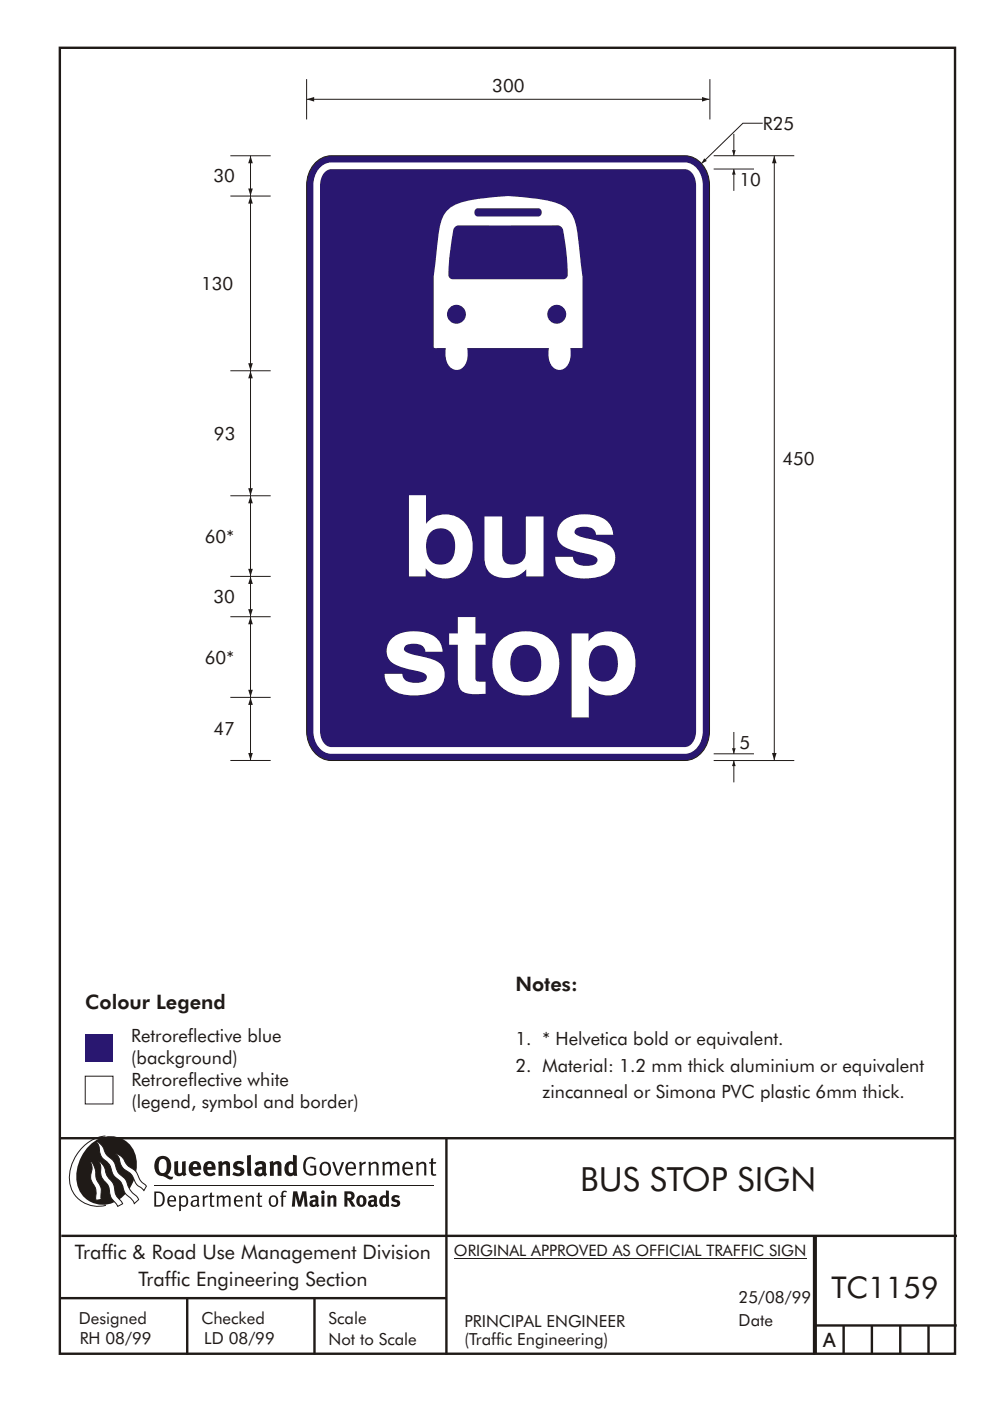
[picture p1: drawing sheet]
<svg xmlns="http://www.w3.org/2000/svg" width="210mm" height="297mm" viewBox="0 0 210 297" stroke-linecap="round" stroke-linejoin="round" font-family="sans-serif">
<path d="M12.7 10.1h189.9v276.9h-189.9z" fill="none" stroke="#1f1a17" stroke-width=".51"/>
<path d="M18.1 228.2h5.9v5.9h-5.9z" fill="none" stroke="#1f1a17" stroke-width=".21"/>
<path d="M18.1 219.2h5.9v5.9h-5.9z" fill="#291770"/>
<g fill="none" stroke="#1f1a17" stroke-width=".51">
<path d="M12.7 241.3h190M94.7 241.4v45.8M12.7 275.2h82M13 262h190M39.7 275.2v12M66.7 275.2v12M172.7 262.2v25M173 262.2v24.8M173 281h30M179 281v6M185 281v6M191 281v6"/>
<path d="M197 281v6"/>
</g>
<path d="M96.3 266.7h74.7" fill="none" stroke="#1f1a17" stroke-width=".21"/>
<path d="M67.2 34.2a4.6 4.6 0 0 1 3.1-1.2h75a5.8 5.8 0 0 1 5.2 6.3v115.7a5.8 5.8 0 0 1-5.2 6.2h-75a5.8 5.8 0 0 1-5.2-6.2v-115.7a6.8 6.8 0 0 1 2.1-5.1z" fill-rule="evenodd" fill="#291770" stroke="#1f1a17" stroke-width=".21"/>
<path d="M67.8 35.6a3.3 3.3 0 0 1 2.5-1.2h75a4.4 4.4 0 0 1 3.8 4.9v115.7a4.5 4.5 0 0 1-3.8 4.8h-75a4.4 4.4 0 0 1-3.8-4.8v-115.7a5.5 5.5 0 0 1 1.3-3.7z" fill-rule="evenodd" fill="#fff"/>
<path d="M68.8 36.6l.9-.6 .6-.1h75a2.77 2.77 0 0 1 2.3 2.6l.1 116.5a3.2 3.2 0 0 1-2.4 3.4h-75a2.77 2.77 0 0 1-2.3-2.7l-.1-116.4a4.1 4.1 0 0 1 .9-2.7z" fill-rule="evenodd" fill="#291770"/>
<path d="M95.1 44.5a7.6 7.6 0 0 0-2 4.9l-1.1 9.3v14.8l.2 .3h2.4a4.5 4.5 0 0 0 1.2 4.3 2.04 2.04 0 0 0 3.1-1.2l.3-1.9-.1-1.2h17.4a4.4 4.4 0 0 0 1.1 4.3 2.06 2.06 0 0 0 3.1-1.2l.4-1.9-.1-1.2h2.4l.2-.1v-8.9a64.3 64.3 0 0 0-.7-12.3l-.2-1.7a13.6 13.6 0 0 0-1.5-5.6 7 7 0 0 0-5-2.7l-3.6-.5a27.8 27.8 0 0 0-9.6 0 18.5 18.5 0 0 0-7.2 1.8zM116.1 66.6a2.01 2.01 0 0 1 4 0 2.01 2.01 0 0 1-4 0zM94.8 66.6a2.05 2.05 0 0 1 4.1 0 2.05 2.05 0 0 1-4.1 0zM96.6 48.1l.6-.3h21.2a1.3 1.3 0 0 1 1.1 .9l.4 2.9a35.7 35.7 0 0 1 .5 7l-.5 .5-.4 .1h-23.4a.96 .96 0 0 1-1-.9l.5-5.8 .6-3.8zM100.8 44.4l.6-.2h12.8a.89 .89 0 0 1 .7 .8 .89 .89 0 0 1-.7 .9h-12.8a.91 .91 0 0 1-.6-1.5z" fill-rule="evenodd" fill="#fff"/>
<path d="M65.1 21.1h85.4" fill="none" stroke="#1f1a17" stroke-width=".21"/>
<g fill="#1f1a17">
<path d="M148.9 20.6l1.6 .5-1.6 .4 1.6-.4-1.6 .4z" fill-rule="evenodd"/>
<path d="M65.1 21.1l1.6 .4-1.6-.4 1.6-.5v.9z" fill-rule="evenodd"/>
</g>
<path d="M164.3 33v128.2" fill="none" stroke="#1f1a17" stroke-width=".21"/>
<g fill="#1f1a17">
<path d="M163.8 159.6h1l-.5 1.6-.5-1.6 .5 1.6z" fill-rule="evenodd"/>
<path d="M164.3 33l-.5 1.6 .5-1.6 .5 1.6h-1z" fill-rule="evenodd"/>
</g>
<path d="M53.2 33v8.6" fill="none" stroke="#1f1a17" stroke-width=".21"/>
<g fill="#1f1a17">
<path d="M52.7 40h.9l-.4 1.5-.5-1.5 .5 1.6z" fill-rule="evenodd"/>
<path d="M53.2 33l-.5 1.6 .5-1.6 .4 1.6h-.9z" fill-rule="evenodd"/>
</g>
<path d="M53.2 41.6v37" fill="none" stroke="#1f1a17" stroke-width=".21"/>
<g fill="#1f1a17">
<path d="M52.7 77h.9l-.4 1.6-.5-1.6 .5 1.6z" fill-rule="evenodd"/>
<path d="M53.2 41.6l-.5 1.6 .5-1.6 .4 1.6h-.9z" fill-rule="evenodd"/>
</g>
<path d="M53.2 78.6v26.5" fill="none" stroke="#1f1a17" stroke-width=".21"/>
<g fill="#1f1a17">
<path d="M52.7 103.5h.9l-.4 1.6-.5-1.6 .5 1.6z" fill-rule="evenodd"/>
<path d="M53.2 78.6l-.5 1.6 .5-1.6 .4 1.6h-.9z" fill-rule="evenodd"/>
</g>
<path d="M53.2 105.1v17.1" fill="none" stroke="#1f1a17" stroke-width=".21"/>
<g fill="#1f1a17">
<path d="M52.7 120.6h.9l-.4 1.6-.5-1.6 .5 1.6z" fill-rule="evenodd"/>
<path d="M53.2 105.1l-.5 1.6 .5-1.6 .4 1.6h-.9z" fill-rule="evenodd"/>
</g>
<path d="M53.2 130.8v17.1" fill="none" stroke="#1f1a17" stroke-width=".21"/>
<g fill="#1f1a17">
<path d="M52.7 146.3h.9l-.4 1.5-.5-1.5 .5 1.6z" fill-rule="evenodd"/>
<path d="M53.2 130.8l-.5 1.6 .5-1.6 .4 1.6h-.9z" fill-rule="evenodd"/>
</g>
<path d="M53.2 122.2v8.6" fill="none" stroke="#1f1a17" stroke-width=".21"/>
<g fill="#1f1a17">
<path d="M52.7 129.2h.9l-.4 1.5-.5-1.5 .5 1.6z" fill-rule="evenodd"/>
<path d="M53.2 122.2l-.5 1.6 .5-1.6 .4 1.6h-.9z" fill-rule="evenodd"/>
</g>
<path d="M53.2 147.9v13.3" fill="none" stroke="#1f1a17" stroke-width=".21"/>
<g fill="#1f1a17">
<path d="M52.7 159.6h.9l-.4 1.6-.5-1.6 .5 1.6z" fill-rule="evenodd"/>
<path d="M53.2 147.9l-.5 1.6 .5-1.6 .4 1.6h-.9z" fill-rule="evenodd"/>
</g>
<path d="M161.8 26.1h-4.2l-8.8 8.6" fill="none" stroke="#1f1a17" stroke-width=".21"/>
<path d="M149.4 33.6l.6 .5-1.2 .6z" fill-rule="evenodd" fill="#1f1a17"/>
<path d="M65.1 16.8v8.5M48.9 41.6h8.5M48.9 78.6h8.5M48.9 105.1h8.5M48.9 122.2h8.5M48.9 130.8h8.5M48.9 147.9h8.5M151.4 159.8h8.6M151.4 161.2h17.1M155.7 161.2v4.7" fill="none" stroke="#1f1a17" stroke-width=".21"/>
<path d="M155.7 161.2l.4 1.2h-.8l.4-1.2 .4 1.2z" fill-rule="evenodd" fill="#1f1a17"/>
<path d="M155.7 155.2v4.6" fill="none" stroke="#1f1a17" stroke-width=".21"/>
<path d="M155.3 158.6h.8l-.4 1.2z" fill-rule="evenodd" fill="#1f1a17"/>
<path d="M150.6 16.8v8.5M48.9 33h8.5M151.4 35.8h8.6M151.4 33h17.1M155.7 28.4v4.6M48.9 161.2h8.5" fill="none" stroke="#1f1a17" stroke-width=".21"/>
<path d="M155.3 31.8h.8l-.4 1.2z" fill-rule="evenodd" fill="#1f1a17"/>
<path d="M155.7 35.8v4.7" fill="none" stroke="#1f1a17" stroke-width=".21"/>
<g fill="#1f1a17">
<path d="M155.7 35.8l.4 1.2h-.8l.4-1.2 .4 1.2z" fill-rule="evenodd"/>
<path d="M64.9 245.6a1.61 1.61 0 0 1 2.1 .1l-.2 .2a1.17 1.17 0 0 0-1.4-.1 1.17 1.17 0 0 0-.6 1.2 1.42 1.42 0 0 0 1.2 1.9l.7-.2v-1.2h-.8l-.1-.4h1.3v1.9a1.82 1.82 0 0 1-2.2-.1 1.82 1.82 0 0 1-.6-2.1l.2-.7z" fill-rule="evenodd"/>
<path d="M68.2 246.6a1.77 1.77 0 0 0 .4 2.6 1.39 1.39 0 0 0 1.4-.5 1.39 1.39 0 0 0 .2-1.5 1.19 1.19 0 0 0-2-.6zM68.5 246.8a.83 .83 0 0 1 1 .1 .83 .83 0 0 1 .2 1 .75 .75 0 0 1-.6 1 .75 .75 0 0 1-.8-.8v-.9z" fill-rule="evenodd"/>
<path d="M70.5 246.4l.4-.1 .8 2.4 .8-2.3h.5l-1.1 2.8h-.4z" fill-rule="evenodd"/>
<path d="M73.6 246.7a1.74 1.74 0 0 0 .5 2.5h.9l.5-.3-.2-.3a.89 .89 0 0 1-1.1 .2 .89 .89 0 0 1-.4-.9h1.7a1.15 1.15 0 0 0-.4-1.4 1.15 1.15 0 0 0-1.5 .2zM74 246.9a.67 .67 0 0 1 .8-.1 .67 .67 0 0 1 .3 .7h-1.3z" fill-rule="evenodd"/>
<path d="M76.2 246.4l.4-.1 .1 .5 .5-.4 .5-.1-.2 .5a.61 .61 0 0 0-.8 .6v1.8h-.4z" fill-rule="evenodd"/>
<path d="M78.1 246.4l.5-.1 .1 .5a.89 .89 0 0 1 .9-.5 .89 .89 0 0 1 .7 .8v2.1h-.4v-2.1l-.1-.3-.3-.1-.8 .4v2.1h-.4z" fill-rule="evenodd"/>
<path d="M81.1 246.4l.4-.1 .1 .4a.83 .83 0 0 1 .8-.4 .83 .83 0 0 1 .7 .5 .86 .86 0 0 1 .9-.5 .86 .86 0 0 1 .7 .8v2.1h-.4l-.1-2.3a.5 .5 0 0 0-.8 0l-.2 .2v2.1h-.5v-2.2l-.4-.3-.7 .4v2.1h-.4z" fill-rule="evenodd"/>
<path d="M85.7 246.7a1.74 1.74 0 0 0 .5 2.5h.9l.5-.3-.2-.3a.89 .89 0 0 1-1.1 .2 .89 .89 0 0 1-.4-.9h1.7a1.15 1.15 0 0 0-.5-1.4 1.15 1.15 0 0 0-1.4 .2zM86 246.9a.67 .67 0 0 1 .9-.1 .67 .67 0 0 1 .3 .7h-1.3z" fill-rule="evenodd"/>
<path d="M88.3 246.4l.4-.1 .1 .5a.89 .89 0 0 1 .9-.5 .89 .89 0 0 1 .7 .8v2.1h-.4v-2.1l-.1-.3-.3-.1-.8 .4v2.1h-.4z" fill-rule="evenodd"/>
<path d="M91.5 245.7l.4-.2v.9h.7l-.2 .3h-.5v2.1l.1 .1h.5l.1 .3a.71 .71 0 0 1-1.2-.5v-2h-.3v-.3h.3z" fill-rule="evenodd"/>
<path d="M37 246.3l.8-.2v2a.46 .46 0 0 0 .2 .7 .46 .46 0 0 0 .6-.3v-2.2l.8-.1v2.3l.2 .6-.6 .3-.2-.3a1.03 1.03 0 0 1-1.2 .2 1.03 1.03 0 0 1-.6-1z" fill-rule="evenodd"/>
<path d="M40.4 246.6a1.64 1.64 0 0 0 0 2.3 1.64 1.64 0 0 0 2.3 .1l-.4-.5a.78 .78 0 0 1-.9 .3 .78 .78 0 0 1-.5-.8h1.8a1.37 1.37 0 0 0-.6-1.6 1.37 1.37 0 0 0-1.7 .2zM41 246.9a.48 .48 0 0 1 .7-.1 .48 .48 0 0 1 .2 .6h-1z" fill-rule="evenodd"/>
<path d="M43.5 246.6a1.65 1.65 0 0 0-.2 2 1.65 1.65 0 0 0 1.9 .7l.5-.3-.3-.5a.78 .78 0 0 1-.9 .3 .78 .78 0 0 1-.5-.8h1.8a1.37 1.37 0 0 0-.6-1.6 1.37 1.37 0 0 0-1.7 .2zM44.1 246.9a.48 .48 0 0 1 .6-.1 .48 .48 0 0 1 .2 .6h-.9z" fill-rule="evenodd"/>
<path d="M46.3 246.4l.7-.3 .1 .4a.95 .95 0 0 1 1-.3 .95 .95 0 0 1 .7 .9v2.2h-.8v-2.3l-.3-.2-.5 .3v2.2h-.8z" fill-rule="evenodd"/>
<path d="M49.7 246.5a1.73 1.73 0 0 1 2-.1l-.2 .6-.6-.2a.42 .42 0 0 0-.6 .3l.2 .2a1.23 1.23 0 0 1 1.4 1 1.47 1.47 0 0 1-2.3 .9l-.3-.1 .3-.6 .7 .3a.47 .47 0 0 0 .7-.3 .87 .87 0 0 0-1-.6l-.4-.2-.1-.4z" fill-rule="evenodd"/>
<path d="M54.1 246.6l.3 .6 .3-.2a.62 .62 0 0 1 .9 0v.4a1.21 1.21 0 0 0-1.3 .3 1.21 1.21 0 0 0-.2 1.4 1.19 1.19 0 0 0 1.7 0l.5 .3 .4-.4-.3-.4v-1.3a.96 .96 0 0 0-1.3-1.1zM55 248.1l.6-.1v.6a.43 .43 0 0 1-.6 .1 .43 .43 0 0 1 0-.6z" fill-rule="evenodd"/>
<path d="M57.2 246.4l.7-.3 .1 .4a.95 .95 0 0 1 1-.3 .95 .95 0 0 1 .7 .9v2.2h-.8v-2.3l-.3-.2-.5 .3v2.2h-.8z" fill-rule="evenodd"/>
<path d="M62.2 244.8v1.6a1.29 1.29 0 0 0-1.4 .1 1.29 1.29 0 0 0-.5 1.3 1.24 1.24 0 0 0 .5 1.4 1.24 1.24 0 0 0 1.5-.1l.1 .2h.7l-.1-4.3zM61.5 246.9h.4l.3 .1v1.5l-.3 .2a.48 .48 0 0 1-.6-.5 1.52 1.52 0 0 1 .2-1.3z" fill-rule="evenodd"/>
<path d="M52.4 245l.8-.2 .2 4.5h-.8l-.1-.2z" fill-rule="evenodd"/>
</g>
<path d="M22.4 240.9a9 9 0 0 0-7.4 10.8 6.2 6.2 0 0 0 7.5 3.9M32.7 251.4h59.4" fill="none" stroke="#1f1a17" stroke-width=".21"/>
<path d="M19.1 242.7a5.7 5.7 0 0 1 6.5-1.4 5.7 5.7 0 0 1 3.4 5.7 8.6 8.6 0 0 1-6.2 8.4 5.7 5.7 0 0 1-6.5-7.1 9.9 9.9 0 0 1 2.8-5.6z" fill-rule="evenodd" fill="#1f1a17"/>
<path d="M24.4 244.6a3.1 3.1 0 0 1 2.3 2.1l.8 .8a3.2 3.2 0 0 1 2 2.3l.4 .7 1.2 1-.6 .9-.2-.3a3.5 3.5 0 0 1-1.9-2 3.8 3.8 0 0 0-2.1-2.2 3.5 3.5 0 0 1-1-2.3zM20.4 242a3.4 3.4 0 0 1 1.9 2.4l.7 .9a3.3 3.3 0 0 1 1.7 2.5 4.4 4.4 0 0 0 1.7 2l.3 .3a6.1 6.1 0 0 0 2.5 3.7l.2 .5-.9 .9a6.1 6.1 0 0 0-1.9-2.2l-.4-.7a3.6 3.6 0 0 0-1.9-2.8l-.6-1.1a3.6 3.6 0 0 0-1.9-2.8 3.7 3.7 0 0 1-.8-2.4zM21 246.2a3.4 3.4 0 0 1 1.5 2.7l.6 .9a3.8 3.8 0 0 1 1.4 3.1l.3 .8 1.2 1.5-1 .6-.5-.8a3.2 3.2 0 0 1-1.3-2.8 4.3 4.3 0 0 0-1.4-2.2 4.7 4.7 0 0 1-.5-2.9zM19.2 246.1a5.1 5.1 0 0 1 1.2 3.7l.3 .7a3.1 3.1 0 0 1 .7 3l.1 .8-1.1 .2-.1-.8a3.5 3.5 0 0 0-.9-3.2 3.6 3.6 0 0 1 .1-2.6z" fill-rule="evenodd" fill="#fff" stroke="#1f1a17" stroke-width=".21"/>
<g fill="#1f1a17">
<path d="M33.4 245.5a2.51 2.51 0 0 0 .4 3.7l.8 .2a2.78 2.78 0 0 0 2 .6l.2-.5h-.6l-.7-.4a2.56 2.56 0 0 0 0-3.8 1.83 1.83 0 0 0-2.1 .2zM34 245.9a.87 .87 0 0 1 1 0 .87 .87 0 0 1 .4 .9v.4a1.17 1.17 0 0 1-.9 1.5h-.3a2.38 2.38 0 0 1-.2-2.8z" fill-rule="evenodd"/>
<path d="M33.1 252.9v2.6a1.12 1.12 0 0 0 1.2-.3 1.12 1.12 0 0 0 .2-1.1l-.1-.6-.3-.4zM32.7 252.6h1.1a1.67 1.67 0 0 1 1.2 1.7 1.67 1.67 0 0 1-1.3 1.5h-1zM36.1 253.9l-.2 .6h1.1a.55 .55 0 0 0-.3-.7 .55 .55 0 0 0-.6 .1zM35.8 253.8a.95 .95 0 0 1 1.2-.2 .95 .95 0 0 1 .4 1.1h-1.5a.72 .72 0 0 0 .4 .8 .72 .72 0 0 0 .9-.1l.1 .2a1.15 1.15 0 0 1-1.5 0 1.15 1.15 0 0 1-.2-1.5zM38.4 254.1v1.2a.7 .7 0 0 0 .9 .1 .7 .7 0 0 0 .2-.9 .61 .61 0 0 0-.4-.7 .61 .61 0 0 0-.7 .3zM38 253.5l.3-.1 .1 .4a.95 .95 0 0 1 1.2-.1 .95 .95 0 0 1 .3 1.1 .92 .92 0 0 1-.5 1 .92 .92 0 0 1-1-.2v1.1l-.4 .1zM40.9 254.9a.5 .5 0 0 0 .2 .7 .5 .5 0 0 0 .7-.3v-.7zM40.5 253.8a1 1 0 0 1 1.7 .2v1.4l.2 .3-.2 .2-.3-.3a.78 .78 0 0 1-1.4-.1 .78 .78 0 0 1 .8-1.1h.5a.58 .58 0 0 0-.3-.7 .58 .58 0 0 0-.7 .3zM43 253.5l.3-.1 .1 .4 .3-.3h.5l-.2 .3a.52 .52 0 0 0-.6 .6v1.4h-.4zM44.6 252.9l.4-.1-.1 .7h.6l-.1 .3h-.5v1.5a.35 .35 0 0 0 .6 .3v.2a.57 .57 0 0 1-.6 .1 .57 .57 0 0 1-.3-.5v-1.6h-.3v-.3h.3zM45.9 253.5l.4-.1 .1 .4 .2-.2a.64 .64 0 0 1 1 .2 .7 .7 0 0 1 .8-.4 .7 .7 0 0 1 .5 .7v1.7h-.4v-1.7l-.2-.3-.7 .3v1.7h-.3v-1.6a.38 .38 0 0 0-.3-.5 .38 .38 0 0 0-.5 .3l-.1 .1v1.7h-.4zM50.2 253.9l-.2 .6h1.1a.55 .55 0 0 0-.2-.7 .55 .55 0 0 0-.7 .1zM49.9 253.8a.95 .95 0 0 1 1.2-.2 .95 .95 0 0 1 .4 1.1h-1.5a.72 .72 0 0 0 .4 .8 .72 .72 0 0 0 .9-.1l.1 .2a1.15 1.15 0 0 1-1.5 0 1.15 1.15 0 0 1-.2-1.5zM52.1 253.5l.3-.1 .1 .4a.72 .72 0 0 1 .8-.4 .72 .72 0 0 1 .6 .7v1.7h-.4v-1.5a.45 .45 0 0 0-.3-.6 .45 .45 0 0 0-.5 .3l-.2 .1v1.7h-.3zM54.7 252.9l.4-.1v.7h.6l-.1 .3h-.5v1.5a.35 .35 0 0 0 .5 .3v.2a.57 .57 0 0 1-.6 .1 .57 .57 0 0 1-.3-.5v-1.6h-.3v-.3h.3zM57.6 253.9l-.2 .7a.65 .65 0 0 0 .3 .9 .65 .65 0 0 0 .8-.3l.1-.1a.93 .93 0 0 0-.7-1.4zM57.3 253.8a1.12 1.12 0 0 1 1.4 0 1.12 1.12 0 0 1 .2 1.4 1.01 1.01 0 0 1-1.2 .7 1.01 1.01 0 0 1-.7-1.2zM59.9 252.6l.5-.2 .5 .2-.2 .2-.3-.1-.3 .2v.6h.6l-.1 .3h-.5v2h-.4v-2h-.2v-.3h.2zM62.2 252.6l-.3 3.2h.7l.1-2.2 .6 2.2h.5l.7-2.2 .1 2.2h.7l-.3-3.2h-.9l-.5 2.1-.5-2.1zM65.7 253.7l.3 .5a.51 .51 0 0 1 .5-.3 .51 .51 0 0 1 .4 .4v.1a.88 .88 0 0 0-1.1 .3 .88 .88 0 0 0 .2 1.1 .9 .9 0 0 0 1.1-.1l.3 .3 .4-.4-.3-.3v-1.1a.87 .87 0 0 0-.4-.8 .87 .87 0 0 0-1 .1zM66.4 254.9l.5-.1v.5l-.1 .1h-.3l-.2-.1zM68.2 253.5v2.3h.6v-2.4zM68.1 252.8a.4 .4 0 0 0 .8 0 .4 .4 0 0 0-.8 0zM69.4 253.5l.1 2.3h.6v-1.7a.33 .33 0 0 1 .4-.2 .33 .33 0 0 1 .2 .4v1.5h.7v-1.7a.75 .75 0 0 0-.6-.7 .75 .75 0 0 0-.8 .3v-.3zM73.1 252.6v3.2h.6v-1.3l.3 .2 .7 1.1h.7l-.9-1.4a.94 .94 0 0 0 .7-1 .94 .94 0 0 0-.9-.8zM73.7 253.1a.51 .51 0 0 1 .7 .1 .51 .51 0 0 1-.1 .8h-.6zM75.9 253.7a1.19 1.19 0 0 0-.1 1.8 1.19 1.19 0 0 0 1.7-.1 1.19 1.19 0 0 0 0-1.6 1.19 1.19 0 0 0-1.6-.1zM76.5 253.9h.2a.99 .99 0 0 1 0 1.5 1.06 1.06 0 0 1-.2-1.5zM78.1 253.7l.3 .5a.51 .51 0 0 1 .5-.3 .51 .51 0 0 1 .4 .4v.1a.88 .88 0 0 0-1.1 .3 .88 .88 0 0 0 .2 1.1 .9 .9 0 0 0 1.1-.1l.3 .3 .4-.4-.2-.3v-1.1a.87 .87 0 0 0-.5-.8 .87 .87 0 0 0-1 .1zM78.9 254.9l.4-.1v.5l-.1 .1h-.3l-.2-.1zM81.9 252.4v1.2a1.2 1.2 0 0 0-1.4 .5 1.2 1.2 0 0 0 .2 1.5l.5 .3 .8-.2v.1h.6l-.1-3.3zM81.4 254l.5 .1-.1 1.2a.46 .46 0 0 1-.5 0 .46 .46 0 0 1-.2-.6zM83.3 253.6a.79 .79 0 0 0-.2 1 .79 .79 0 0 0 1 .3 .33 .33 0 0 1 0 .5 .33 .33 0 0 1-.5 0l-.5-.2-.2 .4a1.15 1.15 0 0 0 1.2 .3 1.15 1.15 0 0 0 .8-1 1.49 1.49 0 0 0-1.2-.7 .4 .4 0 0 1 .3-.4 .4 .4 0 0 1 .4 .1l.2 .1 .2-.4a1.47 1.47 0 0 0-1.5 0z" fill-rule="evenodd"/>
</g>
<g font-size="23.9" fill="#fff">
<text x="85" y="122.2">bus</text>
<text x="80.8" y="147">stop</text>
</g>
<text font-size="7.1" fill="#1f1a17" x="123.1" y="252.5">BUS STOP SIGN</text>
<text font-size="6.3" fill="#1f1a17" x="176.4" y="275.1">TC1159</text>
<g font-size="4.2" fill="#1f1a17">
<text x="18.1" y="213.9">Colour Legend</text>
<text x="109.4" y="210.2">Notes:</text>
<text x="15.9" y="267">Traffic &amp; Road Use Management Division</text>
<text x="29.4" y="272.6">Traffic Engineering Section</text>
<text x="174.7" y="285.6">A</text>
</g>
<g font-size="3.9" fill="#1f1a17">
<text x="104.5" y="19.5">300</text>
<text x="161.9" y="27.7">R25</text>
<text x="45.3" y="38.7">30</text>
<text x="156.9" y="39.5">10</text>
<text x="42.7" y="61.5">130</text>
<text x="45.4" y="93.2">93</text>
<text x="166" y="98.5">450</text>
<text x="43.5" y="115.1">60*</text>
<text x="45.3" y="127.8">30</text>
<text x="43.5" y="140.7">60*</text>
<text x="45.3" y="155.9">47</text>
<text x="156.9" y="158.8">5</text>
<text x="27.9" y="220.8">Retroreflective blue</text>
<text x="109.4" y="221.6">1. * Helvetica bold or equivalent.</text>
<text x="27.9" y="225.5">(background)</text>
<text x="109.4" y="227.2">2. Material: 1.2 mm thick aluminium or equivalent</text>
<text x="27.9" y="230.3">Retroreflective white</text>
<text x="115.1" y="232.8">zincanneal or Simona PVC plastic 6mm thick.</text>
<text x="27.9" y="235">(legend, symbol and border)</text>
</g>
<g font-size="3.5" fill="#1f1a17">
<text x="16.7" y="280.7">Designed</text>
<text x="42.7" y="280.7">Checked</text>
<text x="69.7" y="280.7">Scale</text>
<text x="98.5" y="281.4">PRINCIPAL ENGINEER</text>
<text x="156.7" y="281.2">Date</text>
<text x="156.7" y="276.2">25/08/99</text>
<text x="16.9" y="284.9">RH 08/99</text>
<text x="43.3" y="284.9">LD 08/99</text>
<text x="69.7" y="285.2">Not to Scale</text>
<text x="98.5" y="285.1">(Traffic Engineering)</text>
</g>
<text font-size="3.4" fill="#1f1a17" x="96.3" y="266.3">ORIGINAL APPROVED AS OFFICIAL TRAFFIC SIGN</text>
</svg>
